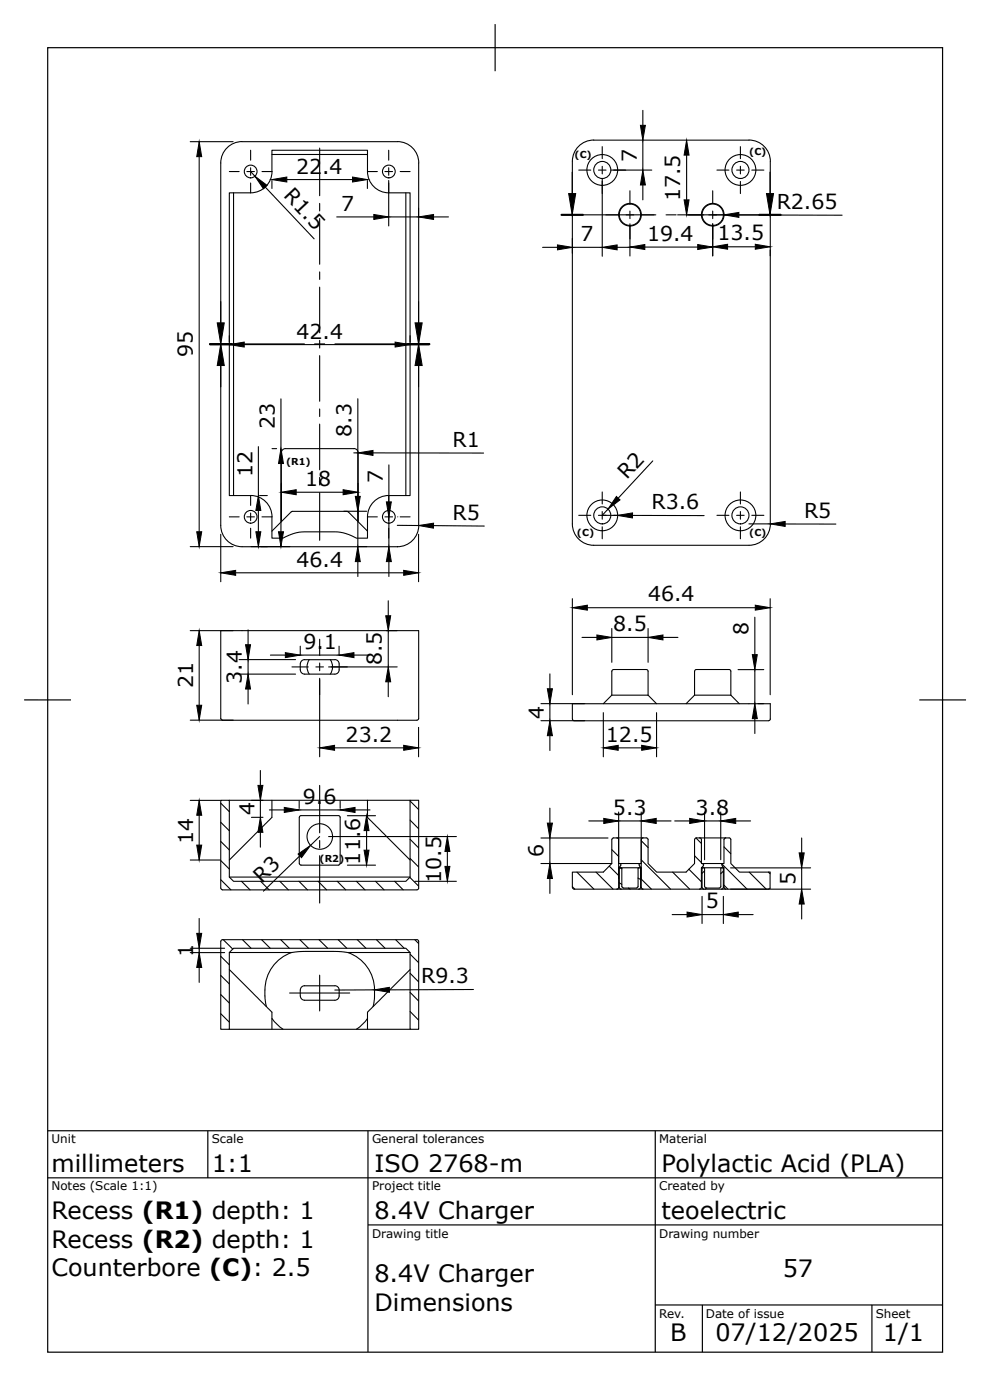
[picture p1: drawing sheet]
<svg xmlns="http://www.w3.org/2000/svg" width="210mm" height="297mm" viewBox="0 0 210 297" stroke-linecap="round" stroke-linejoin="round" font-family="sans-serif">
<g fill="none" stroke="#000" stroke-width=".23">
<path d="M40.4 30.1h9.1M42.3 33.3v79.6M48.7 36.4h2.1M51.4 30.1h33M51.4 30.1a4.5 4.5 0 0 0-4.5 4.5v77a4.5 4.5 0 0 0 4.5 4.5h33.1M52.4 36.4h1.6M53.2 38.9v2.1h-4.5v64.3h4.5v2M53.2 36.4l.9 1M53.2 31.9v2.1M53.2 35.6v1.6M55.6 36.4h2.1M56.3 39.7l10.4 11"/>
<path d="M57.7 36.4v-4.5h20.3v4.5M57.7 32.8h20.3M57.7 38.3v1.7M57.8 36.4a4.5 4.5 0 0 1-4.6 4.6M60.9 38.1h14M67.9 31.5v10.1M78 38.3v1.7M78 36.4h2.1M78 36.4a4.5 4.5 0 0 0 4.6 4.6h4.5v64.3h-4.5l-.1 2M81.7 36.4h1.7M82.5 31.9v2.1M82.5 35.6v1.6"/>
<path d="M82.5 38.3v9.7M84.4 30.1a4.5 4.5 0 0 1 4.5 4.5v77a4.5 4.5 0 0 1-4.5 4.5M85 36.4h2.1M122.9 36.1h2.6M126.1 29.8h32.9M126.1 29.7a4.5 4.5 0 0 0-4.6 4.6v77a4.5 4.5 0 0 0 4.6 4.5h32.9a4.5 4.5 0 0 0 4.6-4.5M127.1 36.1h1.6M127.9 31.1v2.6M127.9 35.3v1.6M127.9 38v16.4M129.8 36.1h8.6M136.5 23.4v3.2"/>
<path d="M136.5 29.8v6.3M136.5 39.3v3.2M145.8 32.9v9.6M152.2 36.1h2.6M156.4 36.1h1.6M157.2 31.1v2.6M157.2 35.3v1.6M157.2 38.5v2.6M159.1 29.7a4.5 4.5 0 0 1 4.5 4.6v77M159.6 36.1h2.6M163.5 36.6v4.5M49.6 41v64.3"/>
<path d="M67.9 43.2v1.6M67.9 46.4v9.7M67.9 57.7v1.7M71.5 46.1h7.9M86.2 41v64.3M88.9 44.2v1.9h-6.4M92.1 46.1h3.1M115.2 52.5h3.2M121.5 52.5h6.4M123.8 45.6h15.5M131 52.5h3.2M133.8 40.5v2.7"/>
<path d="M133.8 44.8v1.6M133.8 47.5v6.9M136.9 52.5h11.3M141.4 45.6h2.2M143.9 45.6h17.4M151.3 40.5v2.7M151.3 44.8v1.6M151.3 47.5v6.9M154.5 52.4h5.9M156.9 45.7h21.9M48.7 71.3v1.4M49.1 73.1h15.5"/>
<path d="M51.9 73.2h32M66.8 73.1h2.2M67.9 61v9.7M67.9 72.3v1.6M67.9 75.5v9.7M71.1 73.1h15.5M87.1 71.3v1.4M88.9 64.1v4.5M88.9 77.6v4.6M54.9 94.9v10.4M57.8 95.3h.9M59.7 84.7v10.6"/>
<path d="M59.7 98.5v14.4M67.9 86.9v1.6M67.9 90.1v9.7M75.1 96.2h.9v14.6M75.1 95.3h-14.5a.91 .91 0 0 0-.9 .9v14.6M75.2 95.3a.91 .91 0 0 1 .9 .9M76 84.7v20.7M79.2 96.2h23.5M82.6 98.7v7.9M138.6 97.9l-7.3 7.9M40.4 116.1h9.1M46.9 113.5v10.1"/>
<path d="M48.7 109.8h2.1M52.4 109.8h1.6M53.2 109v1.6M53.2 112.2v2.1M53.2 105.2a4.5 4.5 0 0 1 4.6 4.6M54.9 108.4v4.5M55.1 105.3h1.7M55.6 109.8h2.1M57.7 109.8v4.5h2.4a9.5 9.5 0 0 1 4.6-1.3h6.4a9.8 9.8 0 0 1 4.6 1.3h2.3v-4.5M57.7 112.8l4.4-4.2h11.7l4.2 4.2M62.9 104.5h10M67.9 101.4v1.6"/>
<path d="M67.9 104.6v10.2M73 108.6h4.9M76 108.6v7.5M76 119.3v3.1M78 109.8h2.1M81.7 109.8h1.7M82.5 109v1.6M82.5 112.2v2.1M82.6 105.2a4.5 4.5 0 0 0-4.6 4.6M82.6 109.8v6.3M82.6 119.3v3.1M84.4 111.6h4.5"/>
<path d="M84.5 109.8h.1M85 109.8h2.1M88.9 113.5v10.1M92 111.6l10.8 .1M122.9 109.5h2.6M127.1 109.5h1.6M127.9 104.5v2.5M127.9 108.6v1.7M127.9 111.9v2.5M129.1 108.1l-1.2 1.4h3.2M130.3 109.5h2.6M134.3 109.5h15.2"/>
<path d="M152.2 109.5h2.6M156.4 109.5h1.6M157.2 104.5v2.5M157.2 108.6v1.7M157.2 111.9v2.5M159 111.3h4.5M159.6 109.5h2.6M166.7 111.3h10.8M40.4 133.9h9.1M42.3 137.1v12.7M50 121.7h35.7M52.7 133.8v3.1"/>
<path d="M57.4 139.1h3.2M63.8 137.2v1.9M63.8 139.1h8.2M67.9 135.8v3.4M72 137.2v1.9M75.2 139.1h3.1M82.1 133.9h2.2M82.4 127.6v3.2M82.4 133.9v7.7M121.5 127.2v20.4M123.6 135.4h3.2M124.7 129.1h35.7"/>
<path d="M129.9 133.5v7.2M129.9 135.4h7.7M137.6 133.5v7.2M140.8 135.4h3.2M160.3 131.1v7.9M163.5 127.2v20.4M40.4 153h9.1M47.2 153h41.3M47.2 153l-.3-.4v-18.7h42v18.7l-.4 .4M50.8 143.2h12M50.8 140.1h12M52.7 140.1v3.1"/>
<path d="M52.7 146.3v3.2M62 141.6h3.5M64.7 140.1h6.4a.91 .91 0 0 1 .9 .9v1.3a.91 .91 0 0 1-.9 .9h-6.4M64.7 140.1a.94 .94 0 0 0-.9 .9v1.3a.91 .91 0 0 0 .9 .9M65.7 140.1a2.71 2.71 0 0 0 0 3.1M67.1 141.6h1.6M67.9 140.8v1.7M67.9 144.1v16.6M69.8 141.6h14.5M70.1 140.1a2.71 2.71 0 0 1 0 3.1M71 158.8h14.7M82.4 144.8v3.2"/>
<path d="M88.9 154.5v6.2M114.9 149.4h9.3M114.9 153.1h9.3M116.8 143.1v3.2M116.8 149.4v3.7M116.8 156.3v3.1M121.5 152.7v-3.2h42.1v3.2l-.4 .4M121.6 152.7l.3 .4M121.9 153.1h41.3M128.1 151.4v9.3M129.9 147.6h7.7M129.9 142.6v5"/>
<path d="M129.9 147.6l-1.8 1.9M131.3 158.8h5M137.3 142.2h-6.2a.93 .93 0 0 0-1.2 .4M137.3 142.2l.3 .4M137.6 142.6v5M137.6 147.6l1.8 1.9M139.4 151.4v9.3M147.5 147.6h7.7M147.5 142.6v5M147.5 147.6l-1.8 1.9M154.8 142.2h-6.1a.91 .91 0 0 0-1.2 .4M154.8 142.2l.4 .4"/>
<path d="M155.2 142.6v5M155.2 147.6l1.8 1.9M156.7 142.2h5.5M160.3 142.2v7.2M160.3 152.6v3.2M160.9 149.4h1.3M40.4 170h6.4M42.3 173.2v6.3M46.9 170h1.8v16.3l.9 .9h36.6l.9-.9v-16.3h1.8v18.8l-.4 .2-41.4-.1-.2-.3zM46.9 178.7l1.8 1.8M46.9 174.7l1.8 1.8M46.9 170.6l1.8 1.8"/>
<path d="M48.7 170h38.4M53.4 173.6h2.4M53.4 170h2.4M55.3 163.6v3.2M55.3 170v3.6M55.3 176.8v3.1M57.2 172h3.2M57.7 170v3.6l-9 9.1M63.5 170.1v1.6M63.5 172h8.7M63.7 173.3l8.2-.1 .3 .2v10l-.1 .3h-8.2l-.3-.1v-10zM67.9 166.8v10.1"/>
<path d="M67.9 178.5v1.6M67.9 177.7l-2 1.9M69.8 177.7h27.1M72.2 170.1v1.6M73.8 173.3h5.9M75.4 172h3.2M77.8 176.4v4.2M78 170l.1 3.6 9 9.1M87.1 178.3l1.8 1.8M87.1 174.2l1.8 1.8M87.1 170.1l1.8 1.8M114.9 178h14.2"/>
<path d="M116.8 171.6v3.2M116.8 178v5.4M125 174.4h3.2M129.9 178.3v5.1l-1.8 1.8h-6.6v3.3M131 178h-.9l-.2 .3M131 178h5.5M131 178l.4 .3v5.1h.4v.3M131.4 172.5v14.1M131.4 174.4h4.8M136.2 178.6l1.4 1.4M136.2 172.5v14.1M136.5 178h.8"/>
<path d="M136.5 178l-.3 .3v5.1h-.5v.3M137.3 178l.3 .3v5.1l1.8 1.8h6.3l1.8-1.8v-5.1M139.3 174.4h3.2M143.3 174.4h3.2M147.8 178l1.1 1.1M148.6 178h-.9l-.2 .3M148.6 178h5.5M148.6 178l.3 .3v5.1h.5v.3M149.6 172.5v10.1M149.6 174.4h3.4M153 172.5v10.1M153.7 179.9l1.5 1.4"/>
<path d="M154.1 178h.7M154.1 178l-.3 .3-.1 5.1h-.4v.3M154.8 178l.4 .3v5.1l1.8 1.8h6.5v3.5l-.3 .1M156.2 174.4h3.2M170.2 178v3.1M40.4 182.7h6.4M42.3 195.1v3.1M46.9 186.8l2.1 2.2M46.9 182.8l1.8 1.8M47.1 199.6h41.6l.2 .3v18.7h-1.8v-16.3l-.9-.9h-36.6l-.9 .9v16.3h-1.8v-18.7zM47.4 199.6l2 2M48.7 186.3h38.4"/>
<path d="M51.3 187.2l1.8 1.8M51.5 199.6l1.8 1.8M55.3 187.2l1.9 1.8M55.6 199.6l1.8 1.8M59.4 187.2l1.8 1.8M59.6 199.6l1.8 1.8M63.5 187.2l1.8 1.8M63.7 181.8l-7.8 7.5M63.7 199.6l1.8 1.8M67.6 187.2l1.8 1.8M67.8 199.6l1.8 1.8M67.9 181.7v10.1"/>
<path d="M71.6 187.2l1.8 1.8M71.8 199.6l1.8 1.8M73.8 183.8h5.9M75.7 187.2l1.8 1.8M75.9 199.6l1.8 1.8M79.7 187.2l1.9 1.8M80 199.6l1.8 1.8M83.8 187.2l1.8 1.8M84 199.6l1.8 1.8M87 186.3l1.9 1.9M87.1 182.3l1.8 1.8M88.1 187.2h8.8"/>
<path d="M88.1 199.6l.8 .8M95 180.8v3.2M114.9 183.4h15M116.8 186.6v3.2M121.5 188.3l.6 .6M121.6 188.5l.3 .3 9.1 .1M122.5 185.2l3.6 3.7M126.6 185.2l3.6 3.7M129.4 184l2 2M129.9 180.5l1.5 1.4M131 188.9h.9M131.4 184.3h.3"/>
<path d="M131.5 184.5v4M131.5 187.5l.5 .3M131.5 188.5l.4 .3M131.7 184.3h.2M131.7 184.3l-.2 .2M131.7 184.3l.3 .2v3.8M131.8 183.4h3.9M131.8 183.7l-.4 .6v4.2l-.4 .3M131.9 188.9h4.6M131.9 184.3h4M131.9 184.3l.2 .2M132.1 188.2l.3 .4h2.7"/>
<path d="M133.4 188.6l.4 .3M135.5 186.5l.5 .3M135.7 184.3l-.2 .2v3.8l-.4 .3M135.7 183.7l.1 .3M135.8 184l.4 .3v4.2l.3 .3M135.9 184.3h.3M135.9 184.3l.1 .2M136 184.5v4l-.3 .3M136.2 186.7l2.1 2.2M136.2 182.6l6.2 6.3M136.5 188.9h12.1M142.7 194.3h3.2"/>
<path d="M142.8 185.2l3.7 3.7M146.3 184.6l2.6 2.7M147.5 181.8l1.4 1.4M148.6 188.9h.8M148.9 184.3h.5M149.1 190.4v5.8M149.1 194.3h4.5M149.1 188.5l.4 .3M149.2 183.4l.2 .3-.5 .6v4.2l-.3 .3M149.3 184.3l-.2 .2v4M149.4 183.4h3.9M149.4 184.3h4"/>
<path d="M149.4 188.9h3.8M149.5 184.3l.1 .2M149.6 184.5v3.8M149.6 185l-.5 .5M149.6 188.2l.4 .4h2.7M150 188.6l-.2 .3M153.2 188.9h.9M153.2 184.3l-.1 .2v3.8l-.4 .3M153.3 183.5l5.3 5.4M153.3 183.7l.1 .3M153.4 184l.3 .3v4.2l.4 .3M153.4 184.3h.3"/>
<path d="M153.4 184.3l.2 .2M153.6 184.5v4l-.4 .3M153.6 190.4v5.8M153.6 185l-.6 .6M153.7 188l.9 .9M154.1 188.9h18M155.1 184.3h17M156.8 194.3h3.1M159.1 185.2l3.6 3.7M163.2 185.2l.3 .4M170.2 184.3v4.6M170.2 192v3.2"/>
<path d="M40.4 202.3h7.3M40.4 201.4h7.3M42.3 201.4v.9M42.3 205.5v3.1M46.9 215.3l1.8 1.8M46.9 211.2l1.8 1.8M46.9 207.2l1.8 1.8M46.9 203.1l1.8 1.8M48.7 218.6h38.4M48.7 205.9l9 9.1v3.6M48.7 202.3h13.3M57.8 216.3l1 1.3 1.3 1"/>
<path d="M61.5 210.9h12.8M62 202.3l2.7-.2h6.4l2.7 .2M62 202.3a8.7 8.7 0 0 0-5.7 9.7l.3 1.8M64.7 209.4h6.4a.91 .91 0 0 1 .9 .9v1.2a.91 .91 0 0 1-.9 .9h-6.4M64.7 209.4a.94 .94 0 0 0-.9 .9v1.2a.91 .91 0 0 0 .9 .9M67.9 207.1v7.6M73.8 202.3h13.3M73.8 202.3a8.7 8.7 0 0 1 5.7 9.7l-.3 1.8M78 216.3l-1 1.3-1.3 1M79.5 210.2l-8.4 .1M87.1 205.9l-9 9.1-.1 3.6M87.1 214.8l1.8 1.9"/>
<path d="M87.1 210.8l1.8 1.8M87.1 206.7l1.8 1.8M87.1 202.6l1.8 1.9M100.5 210.2h-17.8"/>
<circle cx="53.2" cy="36.4" r="1.35"/>
<circle cx="82.6" cy="36.4" r="1.35"/>
<circle cx="127.9" cy="36.1" r="1.81"/>
<circle cx="127.9" cy="36.1" r="3.3"/>
<circle cx="157.2" cy="36.1" r="1.81"/>
<circle cx="157.2" cy="36.1" r="3.3"/>
<circle cx="133.8" cy="45.6" r="2.27"/>
<circle cx="133.8" cy="45.6" r="2.41"/>
<circle cx="151.4" cy="45.6" r="2.27"/>
<circle cx="151.4" cy="45.6" r="2.41"/>
<circle cx="53.2" cy="109.8" r="1.35"/>
<circle cx="82.6" cy="109.8" r="1.35"/>
<circle cx="127.9" cy="109.5" r="1.81"/>
<circle cx="127.9" cy="109.5" r="3.3"/>
<circle cx="157.2" cy="109.5" r="1.81"/>
<circle cx="157.2" cy="109.5" r="3.3"/>
<circle cx="67.9" cy="177.7" r="2.71"/>
</g>
<path d="M119.2 45.6h4.6M161.3 45.6h4.5M44.6 73.1h4.5M86.6 73.1h4.5" fill="none" stroke="#000" stroke-width=".46"/>
<g fill="#000">
<path d="M42.3 30.1l.5 3.2h-1zM54.1 37.4l2.6 2-.8 .7zM57.7 38.1l3.2-.5v1.1zM74.9 37.6l3.1 .5-3.1 .6zM136.5 36.1l.5 3.2h-1zM136 26.6h1l-.5 3.2zM145.8 29.8l.5 3.1h-1zM79.4 45.6l3.1 .5-3.1 .5zM88.9 46.1l3.2-.5v1zM118.4 52l3.1 .5-3.1 .6zM120.8 41.1h1.5l-.8 4.5zM127.9 52.5l3.1-.5v1.1z"/>
<path d="M133.8 52.5l3.1-.6v1.1zM145.3 42.5h1l-.5 3.1zM148.2 51.9l3.1 .6-3.1 .5zM151.3 52.4l3.2-.5v1zM153.7 45.6l3.2-.5v1.1zM160.4 51.9l3.1 .5-3.1 .5zM162.8 41.1h1.5l-.8 4.5zM46.9 73.1l.7 4.5h-1.5zM46.1 68.6h1.5l-.7 4.5zM48.7 73.2l3.2-.5v1zM83.9 72.7l3.2 .5-3.2 .5zM88.9 73.1l.8 4.5h-1.6z"/>
<path d="M88.1 68.6h1.6l-.8 4.5zM59.7 95.3l.5 3.2h-1.1zM76 96.2l3.2-.5v1zM41.8 112.9h1l-.5 3.2zM54.3 112.9h1.1l-.5 3.2zM54.9 105.3l.5 3.1h-1.1zM59.1 112.9h1.1l-.5 3.2zM59.7 104.5l3.2-.5v1.1zM72.9 104l3.1 .5-3.1 .6zM76 116.1l.5 3.2h-1zM75.5 105.4h1l-.5 3.2zM82.6 116.1l.5 3.2h-1.1z"/>
<path d="M82 106.6h1.1l-.5 3.2zM88.9 111.6l3.2-.5-.1 1.1zM130.9 105.4l.8 .8-2.6 1.9zM131.1 109.5l3.2-.6v1.1zM163.5 111.3l3.2-.5v1zM42.3 133.9l.5 3.2h-1zM46.9 121.7l3.1-.6v1.1zM52.1 136.9h1.1l-.5 3.2zM60.6 138.6l3.2 .5-3.2 .6zM72 139.1l3.2-.5v1.1zM81.9 130.8h1.1l-.6 3.1zM85.7 121.1l3.2 .6-3.2 .5z"/>
<path d="M121.5 129.1l3.2-.6v1.1zM126.8 134.9l3.1 .5-3.1 .5zM137.6 135.4l3.2-.5v1zM159.8 139h1l-.5 3.2zM160.4 128.5l3.1 .6-3.1 .5zM41.8 149.8h1l-.5 3.2zM52.7 143.2l.5 3.1h-1.1zM67.9 158.8l3.1-.5v1.1zM82.4 141.6l.6 3.2h-1.1zM85.7 158.3l3.2 .5-3.2 .6zM116.2 146.3h1.1l-.5 3.1zM116.8 153.1l.5 3.2h-1.1z"/>
<path d="M128.1 158.8l3.2-.5v1.1zM136.3 158.3l3.1 .5-3.1 .6zM160.3 149.4l.5 3.2h-1zM41.8 179.5h1l-.5 3.2zM42.3 170l.5 3.2h-1zM55.3 173.6l.5 3.2h-1zM54.8 166.8h1l-.5 3.2zM60.4 171.5l3.1 .5-3.1 .6zM72.2 172l3.2-.5v1.1zM77.8 173.3l.6 3.1h-1.1zM116.2 174.8h1.1l-.5 3.2zM128.2 173.8l3.2 .6-3.2 .5z"/>
<path d="M136.2 174.4l3.1-.6v1.1zM146.5 173.8l3.1 .6-3.1 .5zM153 174.4l3.2-.6v1.1zM41.8 198.2h1l-.5 3.2zM63.3 181.4l2.6-1.8-1.9 2.6zM77.3 180.6h1.1l-.6 3.2zM95 177.7l.5 3.1h-1zM94.5 184h1l-.5 3.2zM116.8 183.4l.5 3.2h-1.1zM145.9 193.7l3.2 .6-3.2 .5zM153.6 194.3l3.2-.6v1.1zM169.7 181.1h1.1l-.6 3.2z"/>
<path d="M170.2 188.9l.6 3.1h-1.1zM42.3 202.3l.5 3.2h-1zM79.5 210.2l3.2-.5v1.1z"/>
</g>
<g fill="none" stroke="#000" stroke-width=".21">
<path d="M42.3 30.1l.5 3.2h-1zM54.1 37.4l2.6 2-.8 .7zM57.7 38.1l3.2-.5v1.1zM74.9 37.6l3.1 .5-3.1 .6zM136 26.6h1l-.5 3.2zM136.5 36.1l.5 3.2h-1zM145.8 29.8l.5 3.1h-1zM79.4 45.6l3.1 .5-3.1 .5zM88.9 46.1l3.2-.5v1zM118.4 52l3.1 .5-3.1 .6zM120.8 41.1h1.5l-.8 4.5zM127.9 52.5l3.1-.5v1.1z"/>
<path d="M133.8 52.5l3.1-.6v1.1zM145.3 42.5h1l-.5 3.1zM148.2 51.9l3.1 .6-3.1 .5zM151.3 52.4l3.2-.5v1zM153.7 45.6l3.2-.5v1.1zM160.4 51.9l3.1 .5-3.1 .5zM162.8 41.1h1.5l-.8 4.5zM46.1 68.6h1.5l-.7 4.5zM46.9 73.1l.7 4.5h-1.5zM48.7 73.2l3.2-.5v1zM83.9 72.7l3.2 .5-3.2 .5zM88.1 68.6h1.6l-.8 4.5z"/>
<path d="M88.9 73.1l.8 4.5h-1.6zM59.7 95.3l.5 3.2h-1.1zM76 96.2l3.2-.5v1zM41.8 112.9h1l-.5 3.2zM54.3 112.9h1.1l-.5 3.2zM54.9 105.3l.5 3.1h-1.1zM59.1 112.9h1.1l-.5 3.2zM59.7 104.5l3.2-.5v1.1zM72.9 104l3.1 .5-3.1 .6zM75.5 105.4h1l-.5 3.2zM76 116.1l.5 3.2h-1zM82 106.6h1.1l-.5 3.2z"/>
<path d="M82.6 116.1l.5 3.2h-1.1zM88.9 111.6l3.2-.5-.1 1.1zM130.9 105.4l.8 .8-2.6 1.9zM131.1 109.5l3.2-.6v1.1zM163.5 111.3l3.2-.5v1zM42.3 133.9l.5 3.2h-1zM46.9 121.7l3.1-.6v1.1zM52.1 136.9h1.1l-.5 3.2zM60.6 138.6l3.2 .5-3.2 .6zM72 139.1l3.2-.5v1.1zM81.9 130.8h1.1l-.6 3.1zM85.7 121.1l3.2 .6-3.2 .5z"/>
<path d="M121.5 129.1l3.2-.6v1.1zM126.8 134.9l3.1 .5-3.1 .5zM137.6 135.4l3.2-.5v1zM159.8 139h1l-.5 3.2zM160.4 128.5l3.1 .6-3.1 .5zM41.8 149.8h1l-.5 3.2zM52.7 143.2l.5 3.1h-1.1zM67.9 158.8l3.1-.5v1.1zM82.4 141.6l.6 3.2h-1.1zM85.7 158.3l3.2 .5-3.2 .6zM116.2 146.3h1.1l-.5 3.1zM116.8 153.1l.5 3.2h-1.1z"/>
<path d="M128.1 158.8l3.2-.5v1.1zM136.3 158.3l3.1 .5-3.1 .6zM160.3 149.4l.5 3.2h-1zM41.8 179.5h1l-.5 3.2zM42.3 170l.5 3.2h-1zM54.8 166.8h1l-.5 3.2zM55.3 173.6l.5 3.2h-1zM60.4 171.5l3.1 .5-3.1 .6zM72.2 172l3.2-.5v1.1zM77.8 173.3l.6 3.1h-1.1zM95 177.7l.5 3.1h-1zM116.2 174.8h1.1l-.5 3.2z"/>
<path d="M128.2 173.8l3.2 .6-3.2 .5zM136.2 174.4l3.1-.6v1.1zM146.5 173.8l3.1 .6-3.1 .5zM153 174.4l3.2-.6v1.1zM41.8 198.2h1l-.5 3.2zM63.3 181.4l2.6-1.8-1.9 2.6zM77.3 180.6h1.1l-.6 3.2zM94.5 184h1l-.5 3.2zM116.8 183.4l.5 3.2h-1.1zM145.9 193.7l3.2 .6-3.2 .5zM153.6 194.3l3.2-.6v1.1zM169.7 181.1h1.1l-.6 3.2z"/>
<path d="M170.2 188.9l.6 3.1h-1.1zM42.3 202.3l.5 3.2h-1zM79.5 210.2l3.2-.5v1.1z"/>
</g>
<g fill="none" stroke="#000" stroke-width=".25">
<path d="M10.1 10.1h190.1v277.1h-190.1zM105.1 5.1v10M5.1 148.7h10M205.1 148.7h-9.9M10.1 240.2h190.1M10.1 250.2h190.1M44.1 240.2v10M78.1 240.2v47M139.1 240.2v47M78.1 260.2h122.1M139.1 277.2h61.1M149.1 277.2v10"/>
<path d="M185.2 277.2v10"/>
</g>
<g font-size="5.1">
<text x="10.9" y="249">millimeters</text>
<text x="45" y="249">1:1</text>
<text x="79.5" y="249">ISO 2768-m</text>
<text x="140.5" y="249">Polylactic Acid (PLA)</text>
<text x="10.9" y="258.9">Recess (R1) depth: 1</text>
<text x="79.5" y="258.9">8.4V Charger</text>
<text x="140.5" y="258.9">teoelectric</text>
<text x="10.9" y="265">Recess (R2) depth: 1</text>
<text x="10.9" y="271.1">Counterbore (C): 2.5</text>
<text x="79.5" y="272.3">8.4V Charger</text>
<text x="166.2" y="271.3">57</text>
<text x="79.5" y="278.4">Dimensions</text>
<text x="142.3" y="284.8">B</text>
<text x="151.9" y="284.8">07/12/2025</text>
<text x="187.5" y="284.8">1/1</text>
</g>
<g font-size="4.4">
<text x="135.2" y="34.4" transform="rotate(-90 135.2 34.4)">7</text>
<text x="60" y="41.7" transform="rotate(47 60 41.7)">R1.5</text>
<text x="62.9" y="36.9">22</text>
<text x="68.4" y="36.9">.4</text>
<text x="72.4" y="44.8">7</text>
<text x="144.5" y="42.8" transform="rotate(-90 144.5 42.8)">17.5</text>
<text x="164.9" y="44.3">R2.65</text>
<text x="123.3" y="51.3">7</text>
<text x="137.4" y="51.2">19.4</text>
<text x="152.4" y="51.1">13.5</text>
<text x="63" y="71.9">42.4</text>
<text x="41" y="75.8" transform="rotate(-90 41 75.8)">95</text>
<text x="58.3" y="91.2" transform="rotate(-90 58.3 91.2)">23</text>
<text x="74.6" y="92.8" transform="rotate(-90 74.6 92.8)">8.3</text>
<text x="96.1" y="95">R1</text>
<text x="53.6" y="101.4" transform="rotate(-90 53.6 101.4)">12</text>
<text x="64.8" y="103.2">18</text>
<text x="81.3" y="102.5" transform="rotate(-90 81.3 102.5)">7</text>
<text x="133.1" y="102" transform="rotate(-47 133.1 102)">R2</text>
<text x="96.1" y="110.4">R5</text>
<text x="138.3" y="108.1">R3.6</text>
<text x="170.7" y="110">R5</text>
<text x="63" y="120.3">46.4</text>
<text x="137.6" y="127.7">46.4</text>
<text x="64.4" y="137.8">9.1</text>
<text x="130.2" y="134.1">8.5</text>
<text x="159" y="134.9" transform="rotate(-90 159 134.9)">8</text>
<text x="51.3" y="142.5" transform="rotate(-90 51.3 142.5)">.4</text>
<text x="81.1" y="141.3" transform="rotate(-90 81.1 141.3)">8.5</text>
<text x="41" y="146.2" transform="rotate(-90 41 146.2)">21</text>
<text x="51.3" y="145.3" transform="rotate(-90 51.3 145.3)">3</text>
<text x="115.5" y="152.6" transform="rotate(-90 115.5 152.6)">4</text>
<text x="73.4" y="157.5">23.2</text>
<text x="128.7" y="157.5">12.5</text>
<text x="54" y="173.2" transform="rotate(-90 54 173.2)">4</text>
<text x="64.3" y="170.7">9.6</text>
<text x="130.2" y="173">5.3</text>
<text x="147.7" y="173">3</text>
<text x="150.5" y="173">.8</text>
<text x="41" y="179.3" transform="rotate(-90 41 179.3)">14</text>
<text x="76.5" y="183.6" transform="rotate(-90 76.5 183.6)">11.6</text>
<text x="115.4" y="182.1" transform="rotate(-90 115.4 182.1)">6</text>
<text x="55.6" y="187.7" transform="rotate(-44 55.6 187.7)">R3</text>
<text x="93.7" y="187.5" transform="rotate(-90 93.7 187.5)">10.5</text>
<text x="168.9" y="188" transform="rotate(-90 168.9 188)">5</text>
<text x="149.9" y="192.9">5</text>
<text x="41" y="203.3" transform="rotate(-90 41 203.3)">1</text>
<text x="89.4" y="208.9">R9.3</text>
</g>
<g font-size="2.5">
<text x="10.9" y="242.9">Unit</text>
<text x="45" y="242.9">Scale</text>
<text x="79" y="242.9">General tolerances</text>
<text x="140" y="242.9">Material</text>
<text x="10.9" y="252.8">Notes (Scale 1:1)</text>
<text x="79" y="252.8">Project title</text>
<text x="140" y="252.8">Created by</text>
<text x="79" y="262.9">Drawing title</text>
<text x="140" y="262.9">Drawing number</text>
<text x="140" y="280">Rev.</text>
<text x="149.9" y="280">Date of issue</text>
<text x="186" y="280">Sheet</text>
</g>
<g font-size="2">
<text x="122" y="33.5">(C)</text>
<text x="159.1" y="33">(C)</text>
<text x="60.8" y="98.8">(R1)</text>
<text x="122.5" y="113.8">(C)</text>
<text x="159.1" y="113.8">(C)</text>
<text x="67.9" y="183.2">(R2)</text>
</g>
</svg>
